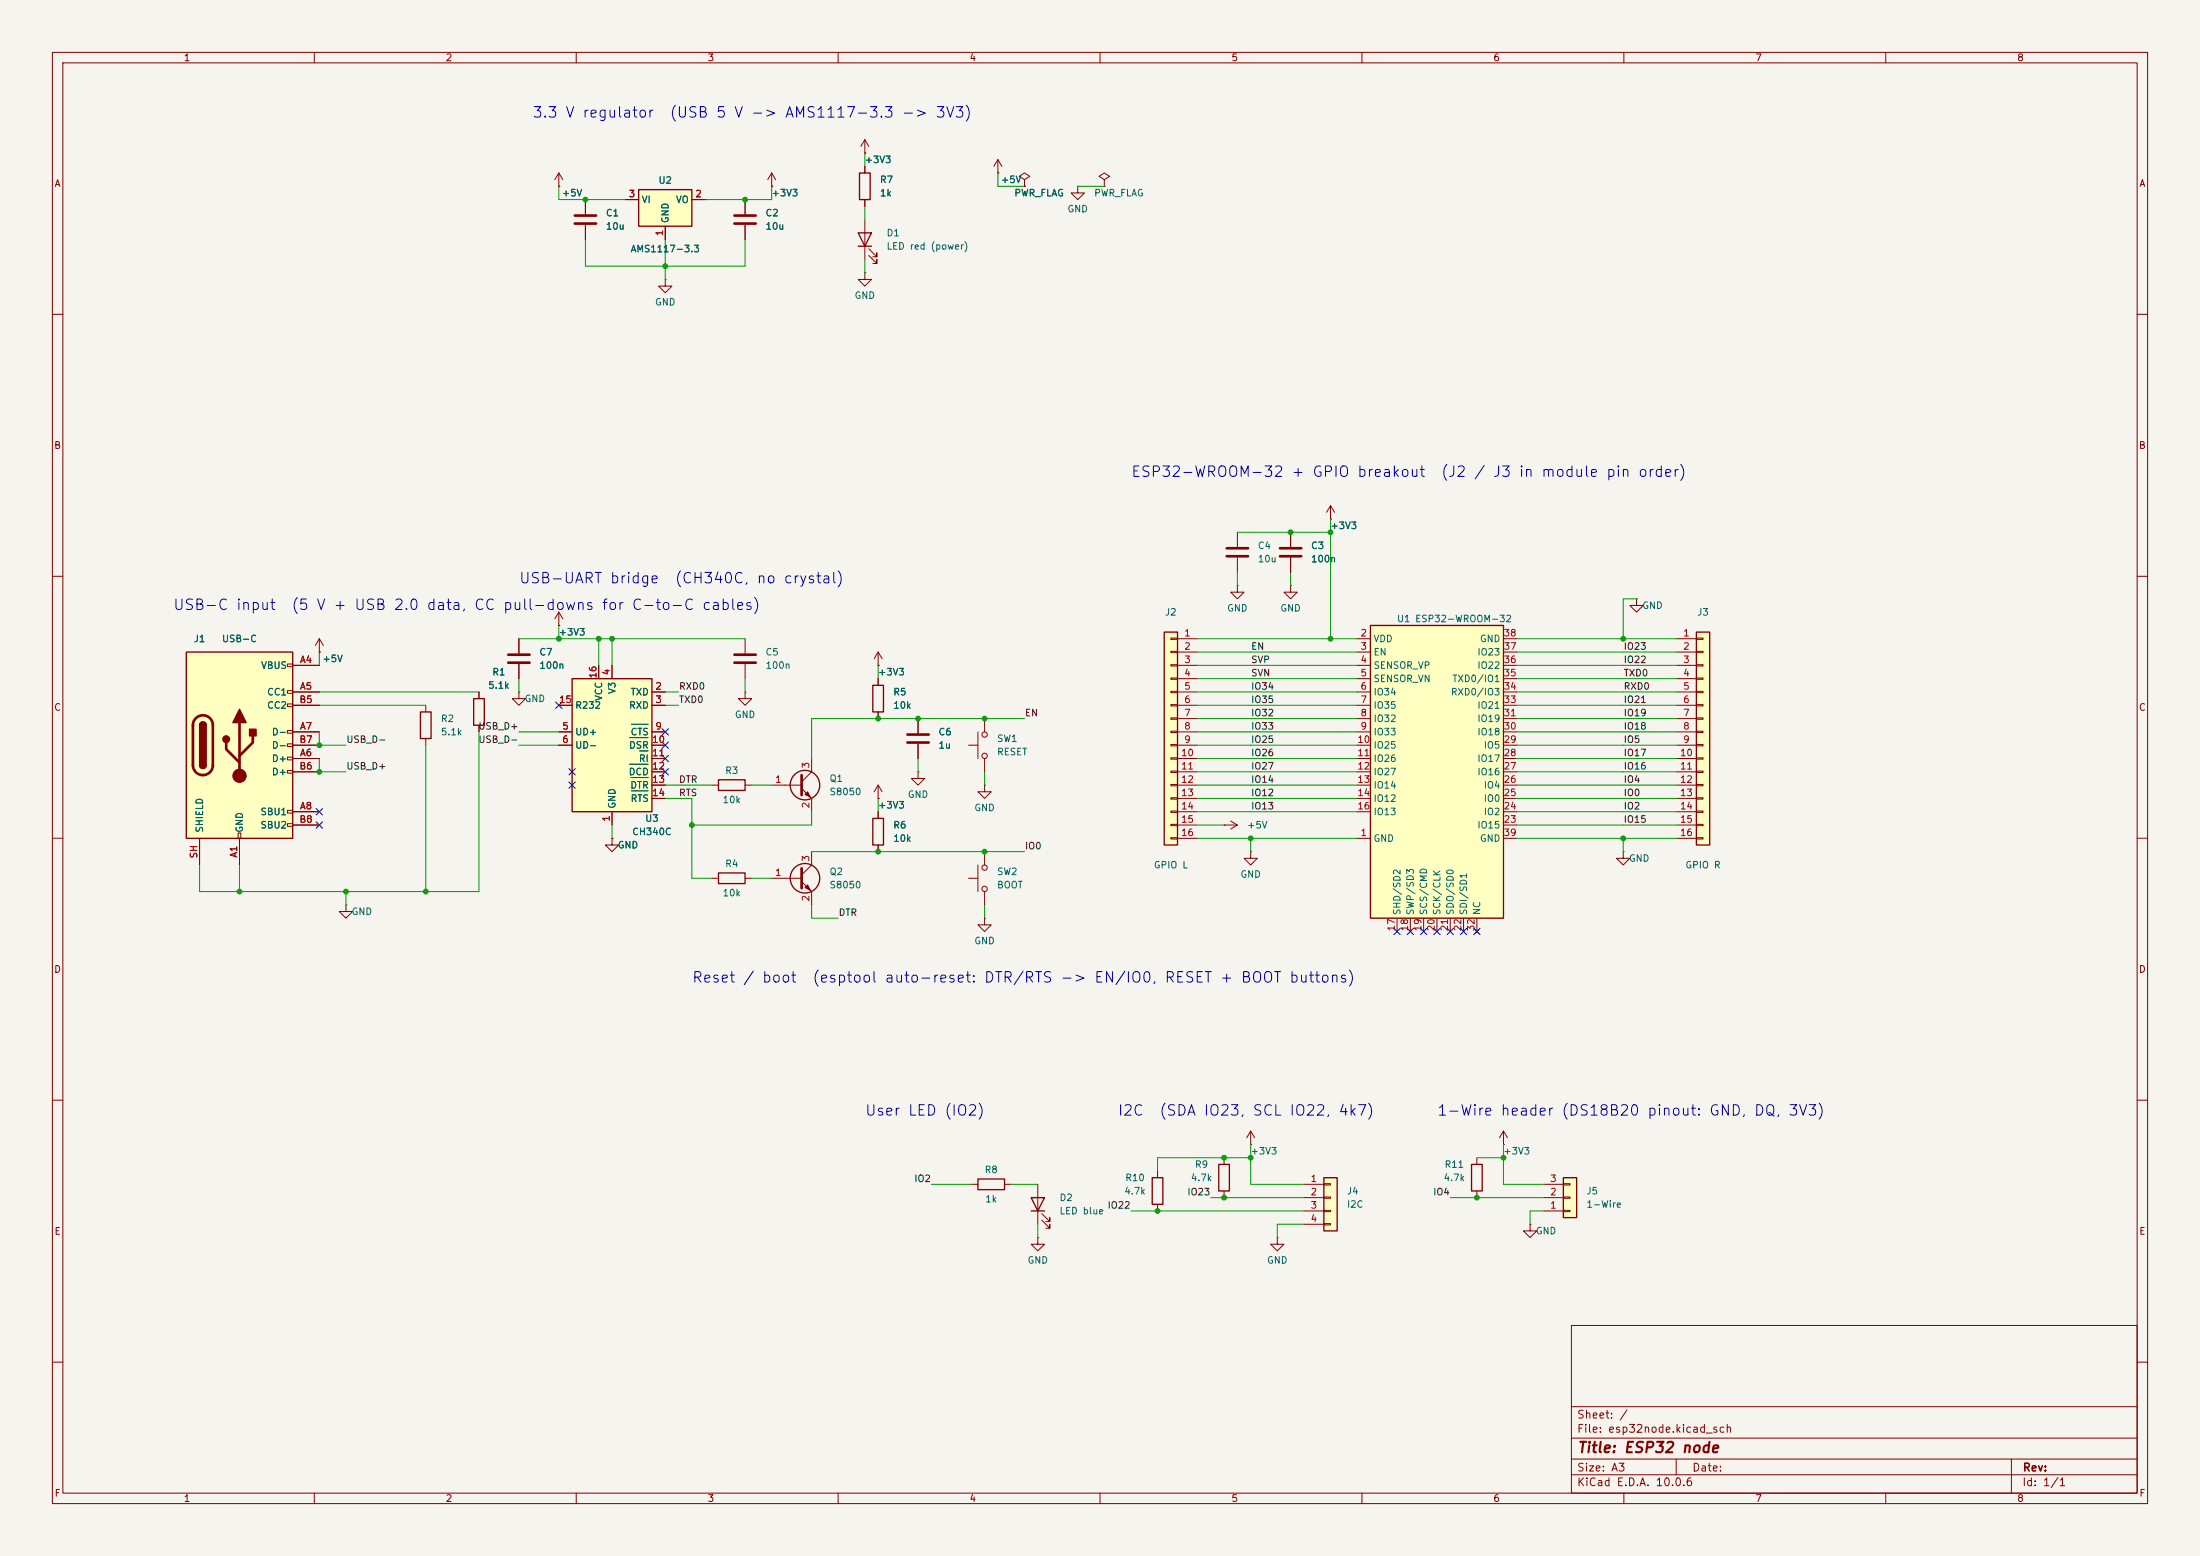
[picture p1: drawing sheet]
<svg xmlns="http://www.w3.org/2000/svg" width="420mm" height="297mm" viewBox="0 0 420 297" stroke-linecap="round" stroke-linejoin="round" font-family="sans-serif">
<path d="M0 0h420v297h-420z" fill="#f5f4ef" stroke="#f5f4ef" stroke-width=".19"/>
<g fill="none" stroke="#840000" stroke-width=".19">
<path d="M10 10h400v277h-400zM12 12h396v273h-396zM60 10v2M110 10v2M160 10v2M210 10v2M260 10v2M310 10v2M360 10v2M10 60h2M408 60h2M10 110h2"/>
<path d="M408 110h2M10 160h2M147.3 149.9h5.7M153 150.5l1.9 1.9v2.5M154.9 144.8v2.5l-1.9 1.9M408 160h2M10 210h2M408 210h2M300 253h108v32h-108zM10 260h2M300 278.5h108M300 274.5h108"/>
<path d="M300 268.5h108M320 278.5v3M384 278.5v6.5M408 260h2M60 285v2M110 285v2M160 285v2M210 285v2M260 285v2M300 281.5h108M310 285v2M360 285v2"/>
</g>
<path d="M153 148v3.8" fill="none" stroke="#840000" stroke-width=".51"/>
<circle cx="153.7" cy="149.9" r="2.82" fill="none" stroke="#840000" stroke-width=".25"/>
<path d="M153.7 151.6l.5-.5 .5 1z" fill="#840000" stroke="#840000" stroke-width=".19"/>
<path d="M298.4 224.8h2.6v7.6h-2.6z" fill="#ffffc2"/>
<path d="M298.4 224.8h2.6v7.6h-2.6z" fill="none" stroke="#840000" stroke-width=".25"/>
<path d="M238.8 218.4h.1M238.8 215.9l-.8 1.3M238.8 215.9l.7 1.3M238.8 215.9v2.5M292.1 233.7v1.2h1.3l-1.3 1.3-1.3-1.3h1.3M292.1 233.7h.1M294.6 231.1h3.8M294.6 228.6h3.8M294.6 226.1h3.8M298.4 231h1.3v.3h-1.3zM298.4 228.5h1.3v.2h-1.3zM298.4 225.9h1.3v.3h-1.3z" fill="none" stroke="#840000" stroke-width=".19"/>
<path d="M222.2 120.7h2.6v40.6h-2.6z" fill="#ffffc2"/>
<path d="M166.6 130.8h2.1v5.1h-2.1zM222.2 120.7h2.6v40.6h-2.6zM137.2 148.8h5v2.1h-5z" fill="none" stroke="#840000" stroke-width=".25"/>
<g fill="none" stroke="#840000" stroke-width=".19">
<path d="M254 99.1h.1M254 96.5l-.8 1.3M254 96.5l.8 1.3M254 96.5v2.6M236.2 111.8v1.2h1.3l-1.3 1.3-1.3-1.3h1.3M236.2 111.8h.1M236.2 101.6v2.8M236.2 106.4v2.8M246.4 111.8v1.2h1.2l-1.2 1.3-1.3-1.3h1.3M246.4 111.8h.1M246.4 101.6v2.8M246.4 106.4v2.8"/>
<path d="M312.4 114.3v1.3h1.3l-1.3 1.2-1.3-1.2h1.3M312.4 114.3h.1M142.2 132.1v1.3h1.3l-1.3 1.2-1.2-1.2h1.2M142.2 132.1h.1M167.6 127h.1M167.6 124.5l-.7 1.2M167.6 124.5l.8 1.2M167.6 124.5v2.5M167.6 129.5v1.3M167.6 135.9v1.3M186.7 139.7v5.1M188 137.2v2.5"/>
<path d="M223.5 121.8h1.3v.2h-1.3zM223.5 124.3h1.3v.3h-1.3zM223.5 126.9h1.3v.2h-1.3zM223.5 129.4h1.3v.3h-1.3zM223.5 132h1.3v.2h-1.3zM223.5 134.5h1.3v.2h-1.3zM223.5 137h1.3v.3h-1.3zM223.5 139.6h1.3v.2h-1.3zM224.8 121.9h3.8M224.8 124.5h3.8M224.8 127h3.8M224.8 129.5h3.8"/>
<path d="M224.8 132.1h3.8M224.8 134.6h3.8M224.8 137.2h3.8M224.8 139.7h3.8M135.9 149.9h1.3M142.2 149.9h1.3M167.6 152.4h.1M167.6 149.9v2.5M167.6 149.9l-.7 1.2M167.6 149.9l.8 1.2M184.9 142.2h1.8M188 144.8v2.5"/>
<path d="M223.5 142.1h1.3v.3h-1.3zM223.5 144.7h1.3v.2h-1.3zM223.5 147.2h1.3v.2h-1.3zM223.5 149.7h1.3v.3h-1.3zM223.5 152.3h1.3v.2h-1.3zM223.5 154.8h1.3v.3h-1.3zM223.5 157.4h1.3v.2h-1.3zM223.5 159.9h1.3v.2h-1.3zM224.8 142.2h3.8M224.8 144.8h3.8M224.8 147.3h3.8M224.8 149.9h3.8"/>
<path d="M224.8 152.4h3.8M224.8 154.9h3.8M224.8 157.5h3.8M233.7 157.5h.1M233.7 157.5h2.5M234.9 156.7l1.3 .8M236.2 157.5l-1.3 .7M224.8 160h3.8M238.8 162.6v1.2h1.2l-1.2 1.3-1.3-1.3h1.3M238.8 162.6h.1M309.9 162.6v1.2h1.2l-1.2 1.3-1.3-1.3h1.3M309.9 162.6h.1"/>
<circle cx="188" cy="140.2" r=".51"/>
<circle cx="188" cy="144.3" r=".51"/>
</g>
<path d="M234.2 104.6h4.1M234.2 106.2h4.1M244.3 104.6h4.1M244.3 106.2h4.1" fill="none" stroke="#840000" stroke-width=".51"/>
<path d="M261.6 119.4h25.4v55.9h-25.4z" fill="#ffffc2"/>
<path d="M261.6 119.4h25.4v55.9h-25.4zM232.7 222.2h2v5.1h-2z" fill="none" stroke="#840000" stroke-width=".25"/>
<g fill="none" stroke="#840000" stroke-width=".19">
<path d="M259.1 121.9h2.5M259.1 124.5h2.5M259.1 127h2.5M259.1 129.5h2.5M259.1 132.1h2.5M259.1 134.6h2.5M259.1 137.2h2.5M259.1 139.7h2.5M287 121.9h2.6M287 124.5h2.6M287 127h2.6M287 129.5h2.6"/>
<path d="M287 132.1h2.6M287 134.6h2.6M287 137.2h2.6M287 139.7h2.6M259.1 142.2h2.5M259.1 144.8h2.5M259.1 147.3h2.5M259.1 149.9h2.5M259.1 152.4h2.5M259.1 154.9h2.5M287 142.2h2.6M287 144.8h2.6"/>
<path d="M287 147.3h2.6M287 149.9h2.6M287 152.4h2.6M287 154.9h2.6M287 157.5h2.6M66 172.7v1.3h1.3l-1.3 1.3-1.2-1.3h1.2M66 172.7h.1M259.1 160h2.5M266.7 175.3v2.5M269.2 175.3v2.5M271.8 175.3v2.5M274.3 175.3v2.5"/>
<path d="M276.9 175.3v2.5M279.4 175.3v2.5M281.6 177.4l.7 .8M281.9 175.3v2.5M282.3 177.4l-.7 .8M287 160h2.6M233.7 221v1.2M233.7 227.3v1.3"/>
</g>
<path d="M109.2 129.5h15.3v25.4h-15.3z" fill="#ffffc2"/>
<path d="M80.3 135.9h2v5.1h-2zM90.4 133.4h2.1v5h-2.1zM109.2 129.5h15.3v25.4h-15.3z" fill="none" stroke="#840000" stroke-width=".25"/>
<g fill="none" stroke="#840000" stroke-width=".19">
<path d="M106.7 119.4h.1M106.7 116.8l-.8 1.3M106.7 116.8l.7 1.3M106.7 116.8v2.6M61 124.5h.1M61 121.9l-.8 1.3M61 121.9l.7 1.3M61 121.9v2.6M81.3 134.6v1.3M91.4 132.1v1.3M91.4 138.4v1.3M99.1 132.1v1.3h1.2l-1.2 1.2-1.3-1.2h1.3"/>
<path d="M99.1 132.1h.1M99.1 121.9v2.8M99.1 126.7v2.8M106.7 134.6h2.5M106.7 139.7h2.5M114.3 127v2.5M116.8 127v2.5M124.5 132.1h2.5M124.5 134.6h2.5M124.5 139.7h2.5M81.3 141v1.2M106.7 142.2h2.5"/>
<path d="M116.8 154.9v2.6M124.5 142.2h2.5M124.5 144.8h2.5M124.5 147.3h2.5M124.5 149.9h2.5M124.5 152.4h2.5M116.8 160v1.3h1.3l-1.3 1.3-1.2-1.3h1.2M116.8 160h.1"/>
</g>
<path d="M120.5 138.3h3.2M120.2 145.9h3.5M120.2 140.8h3.5M120.5 148.4h3.2M120.5 151h3.2M122.1 143.3h1.6" fill="none" stroke="#006464" stroke-width=".19"/>
<path d="M97 125h4.1M97 126.5h4.1" fill="none" stroke="#840000" stroke-width=".51"/>
<path d="M35.6 124.5h20.3v35.5h-20.3z" fill="#ffffc2"/>
<g fill="none" stroke="#840000" stroke-width=".19">
<path d="M54.9 126.7h1v.6h-1zM54.9 131.8h1v.5h-1zM54.9 134.4h1v.5h-1zM54.9 139.4h1v.6h-1zM55.9 127h5.1M55.9 132.1h5.1M55.9 139.7h5.1M55.9 134.6h5.1M45.5 159h.5v1h-.5zM54.9 142h1v.5h-1zM54.9 144.5h1v.5h-1zM54.9 147.1h1v.5h-1z"/>
<path d="M54.9 154.7h1v.5h-1zM54.9 157.2h1v.5h-1zM55.9 144.8h5.1M55.9 154.9h5.1M55.9 147.3h5.1M55.9 142.2h5.1M55.9 157.5h5.1M38.1 160v5.1M45.7 160v5.1"/>
</g>
<path d="M35.6 124.5h20.3v35.5h-20.3zM38.1 138.4a.64 .64 0 0 1 .6-.6 .64 .64 0 0 1 .7 .6M38.1 146.1a.64 .64 0 0 0 .6 .6 .64 .64 0 0 0 .7-.6" fill="none" stroke="#840000" stroke-width=".25"/>
<path d="M37.4 137.1a1.9 1.9 0 0 1 2.1-.4 1.9 1.9 0 0 1 1.1 1.7v7.7a1.91 1.91 0 0 1-1.9 1.8 1.91 1.91 0 0 1-1.9-1.8v-7.8l.2-.7zM45.7 137.9v10.2M43.2 141.7v1.3l2.5 2.5M48.3 140.5v1.2l-2.6 2.6" fill="none" stroke="#840000" stroke-width=".51"/>
<g fill="#840000" stroke="#840000" stroke-width=".25">
<path d="M38.1 138.4h1.3v7.7h-1.3z"/>
<path d="M38.3 138a.64 .64 0 0 1 .7-.2 .64 .64 0 0 1 .4 .6h-1.3z"/>
<path d="M38.1 146.1h1.3a.64 .64 0 0 1-.7 .6 .64 .64 0 0 1-.6-.6z"/>
<path d="M45.7 135.4l1.3 2.5h-2.6z"/>
<path d="M47.6 139.2h1.3v1.3h-1.3z"/>
<circle cx="43.2" cy="141.1" r=".63"/>
</g>
<circle cx="45.7" cy="148.1" r="1.27" fill="#840000" stroke="#840000" stroke-width=".19"/>
<path d="M323.8 120.7h2.6v40.6h-2.6z" fill="#ffffc2"/>
<path d="M323.8 120.7h2.6v40.6h-2.6zM166.6 156.2h2.1v5.1h-2.1zM220 224.8h2v5.1h-2z" fill="none" stroke="#840000" stroke-width=".25"/>
<g fill="none" stroke="#840000" stroke-width=".19">
<path d="M320 121.9h3.8M320 124.5h3.8M320 127h3.8M320 129.5h3.8M320 132.1h3.8M320 134.6h3.8M320 137.2h3.8M320 139.7h3.8M323.8 121.8h1.3v.2h-1.3zM323.8 124.3h1.3v.3h-1.3zM323.8 126.9h1.3v.2h-1.3zM323.8 129.4h1.3v.3h-1.3z"/>
<path d="M323.8 132h1.3v.2h-1.3zM323.8 134.5h1.3v.2h-1.3zM323.8 137h1.3v.3h-1.3zM323.8 139.6h1.3v.2h-1.3zM167.6 154.9v1.3M175.3 147.3v1.3h1.2l-1.2 1.3-1.3-1.3h1.3M175.3 147.3h.1M188 149.9v1.2h1.2l-1.2 1.3-1.3-1.3h1.3M188 149.9h.1M320 142.2h3.8M320 144.8h3.8M320 147.3h3.8"/>
<path d="M320 149.9h3.8M320 152.4h3.8M320 154.9h3.8M320 157.5h3.8M323.8 142.1h1.3v.3h-1.3zM323.8 144.7h1.3v.2h-1.3zM323.8 147.2h1.3v.2h-1.3zM323.8 149.7h1.3v.3h-1.3zM323.8 152.3h1.3v.2h-1.3zM323.8 154.8h1.3v.3h-1.3zM323.8 157.4h1.3v.2h-1.3zM323.8 159.9h1.3v.2h-1.3z"/>
<path d="M167.6 161.3v1.3M320 160h3.8M221 223.5v1.3M221 229.9v1.2M243.8 236.2v1.3h1.3l-1.3 1.3-1.2-1.3h1.2M243.8 236.2h.1"/>
</g>
<path d="M252.7 224.8h2.6v10.1h-2.6z" fill="#ffffc2"/>
<g fill="none" stroke="#840000" stroke-width=".25">
<path d="M164.1 33h2v5.1h-2zM163.8 44.5h2.6l-1.3 2.5zM163.8 47h2.6M137.2 166.6h5v2.1h-5zM252.7 224.8h2.6v10.1h-2.6zM280.9 222.2h2.1v5.1h-2.1z"/>
<circle cx="153.7" cy="167.6" r="2.82"/>
</g>
<g fill="none" stroke="#840000" stroke-width=".19">
<path d="M106.7 35.6h.1M106.7 33l-.8 1.3M106.7 33l.7 1.3M106.7 33v2.6M142.2 38.1v2.8M165.1 31.8v1.2M165.1 38.1v1.3M205.7 35.6v1.2h1.3l-1.3 1.3-1.2-1.3h1.2M205.7 35.6h.1M142.2 42.9v2.8M165.1 52.1v1.2h1.3l-1.3 1.3-1.3-1.3h1.3M165.1 52.1h.1"/>
<path d="M165.1 41.9v7.6M165.9 48.8l1.5 1.5v-.8v.8h-.8M165.9 47.5l1.5 1.5v-.7v.7h-.8M175.3 137.2v2.8M175.3 142v2.8M135.9 167.6h1.3M142.2 167.6h1.3M147.3 167.6h5.7M153 168.3l1.9 1.9v2.5M154.9 162.6v2.5l-1.9 1.9M287 218.4h.1M287 215.9l-.7 1.3"/>
<path d="M287 215.9l.8 1.3M287 215.9v2.5M248.9 226.1h3.8M248.9 228.6h3.8M248.9 231.1h3.8M248.9 233.7h3.8M252.7 225.9h1.3v.3h-1.3zM252.7 228.5h1.3v.2h-1.3zM252.7 231h1.3v.3h-1.3zM252.7 233.6h1.3v.2h-1.3zM281.9 221v1.2M281.9 227.3v1.3"/>
</g>
<path d="M140.2 41.1h4.1M140.2 42.7h4.1M173.2 140.2h4.1M173.2 141.7h4.1M153 165.7v3.8" fill="none" stroke="#840000" stroke-width=".51"/>
<path d="M153.7 169.4l.5-.5 .5 1z" fill="#840000" stroke="#840000" stroke-width=".19"/>
<path d="M121.9 36.2h10.2v7h-10.2z" fill="#ffffc2"/>
<path d="M121.9 36.2h10.2v7h-10.2zM186.7 225h5.1v2.1h-5.1zM196.8 228.6h2.6l-1.3 2.5zM196.8 231.1h2.6" fill="none" stroke="#840000" stroke-width=".25"/>
<g fill="none" stroke="#840000" stroke-width=".19">
<path d="M106.7 35.6h.1M111.8 38.1v2.8M119.4 38.1h2.5M132.1 38.1h2.5M142.2 38.1v2.8M147.3 35.6h.1M147.3 33l-.7 1.3M147.3 33l.8 1.3M147.3 33v2.6M165.1 29.2h.1M165.1 26.7l-.8 1.2M165.1 26.7l.8 1.2"/>
<path d="M165.1 26.7v2.5M165.1 31.8v1.2M165.1 38.1v1.3M190.5 33h.1M190.5 30.5l-.8 1.3M190.5 30.5l.8 1.3M190.5 30.5v2.5M195.6 34.3l1-.6-1-.7-1 .7 1 .6v1.3M195.6 35.6h.1M210.8 34.3l1-.6-1-.7-1 .7 1 .6v1.3M210.8 35.6h.1M111.8 42.9v2.8"/>
<path d="M127 53.3v1.3h1.3l-1.3 1.3-1.3-1.3h1.3M127 53.3h.1M127 43.2v2.5M142.2 42.9v2.8M254 99.1h.1M106.7 119.4h.1M246.4 101.6v2.8M246.4 106.4v2.8M55.9 127h5.1M55.9 132.1h5.1M55.9 139.7h5.1M55.9 134.6h5.1"/>
<path d="M61 124.5h.1M91.4 132.1v1.3M91.4 138.4v1.3M99.1 121.9v2.8M99.1 126.7v2.8M106.7 139.7h2.5M106.7 134.6h2.5M114.3 127v2.5M116.8 127v2.5M124.5 132.1h2.5M124.5 139.7h2.5M124.5 134.6h2.5"/>
<path d="M142.2 121.9v2.8M142.2 126.7v2.8M167.6 127h.1M167.6 129.5v1.3M167.6 135.9v1.3M175.3 137.2v2.8M55.9 144.8h5.1M55.9 154.9h5.1M55.9 147.3h5.1M55.9 142.2h5.1M55.9 157.5h5.1M106.7 142.2h2.5"/>
<path d="M116.8 154.9v2.6M124.5 144.8h2.5M124.5 147.3h2.5M124.5 142.2h2.5M124.5 149.9h2.5M124.5 152.4h2.5M167.6 152.4h.1M167.6 154.9v1.3M175.3 142v2.8M38.1 160v5.1M45.7 160v5.1M116.8 160h.1"/>
<path d="M167.6 161.3v1.3M184.9 167.6h1.8M186.7 165.1v5.1M188 175.3v1.2h1.2l-1.2 1.3-1.3-1.3h1.3M188 175.3h.1M188 162.6v2.5M188 170.2v2.5M185.4 226.1h1.3M191.8 226.1h1.2M198.1 236.2v1.3h1.3l-1.3 1.3-1.3-1.3h1.3M198.1 236.2h.1M198.1 226.1v7.6"/>
<path d="M198.9 232.9l1.5 1.5v-.7v.7h-.8M198.9 231.6l1.5 1.6v-.8v.8h-.8"/>
<circle cx="188" cy="169.7" r=".51"/>
<circle cx="188" cy="165.6" r=".51"/>
</g>
<path d="M109.7 41.1h4.1M109.7 42.7h4.1M140.2 125h4.1M140.2 126.5h4.1" fill="none" stroke="#840000" stroke-width=".51"/>
<g fill="none" stroke="#009600" stroke-width=".19">
<path d="M106.7 35.6v2.5h12.7M147.3 35.6v2.5h-12.7M165.1 29.2v2.6M165.1 39.4v2.5M190.5 33v2.6h5.1M205.7 35.6h5.1M111.8 45.7v5.1h30.4v-5.1M127 45.7v7.6M165.1 49.5v2.6M254 99.1v22.8M106.7 119.4v2.5M236.2 109.2v2.6"/>
<path d="M236.2 101.6h17.8M246.4 109.2v2.6M312.4 114.3h-2.5v7.6M61 139.7v2.5h5M61 132.1h30.4M61 134.6h20.3M61 124.5v2.5M91.4 139.7v30.5h-53.3v-5.1M99.1 139.7h7.6M99.1 121.9h43.1M99.1 129.5v2.6M114.3 121.9v5.1"/>
<path d="M116.8 121.9v5.1M127 132.1h2.5M127 134.6h2.5M142.2 129.5v2.6M167.6 127v2.5M195.6 137.2h-40.7v7.6M228.6 129.5h30.5M228.6 137.2h30.5M228.6 139.7h30.5M228.6 121.9h30.5M228.6 132.1h30.5M228.6 134.6h30.5"/>
<path d="M228.6 124.5h30.5M228.6 127h30.5M289.6 129.5h30.4M289.6 137.2h30.4M289.6 139.7h30.4M289.6 121.9h30.4M289.6 132.1h30.4M289.6 134.6h30.4M289.6 124.5h30.4M289.6 127h30.4M61 144.8v2.5h5M81.3 142.2v28"/>
<path d="M99.1 142.2h7.6M116.8 157.5v2.5M127 152.4h5.1v15.2h3.8M127 149.9h8.9M143.5 149.9h3.8M154.9 154.9v2.6h-22.8M167.6 152.4v2.5M175.3 144.8v2.5M188 147.3v2.6M228.6 157.5h5.1M228.6 142.2h30.5M228.6 144.8h30.5"/>
<path d="M228.6 147.3h30.5M228.6 154.9h30.5M228.6 152.4h30.5M228.6 149.9h30.5M289.6 157.5h30.4M289.6 142.2h30.4M289.6 144.8h30.4M289.6 147.3h30.4M289.6 154.9h30.4M289.6 152.4h30.4M289.6 149.9h30.4M45.7 165.1v5.1"/>
<path d="M66 170.2v2.5M143.5 167.6h3.8M154.9 172.7v2.6h5.1M154.9 162.6h40.7M188 172.7v2.6M228.6 160h30.5M238.8 160v2.6M289.6 160h30.4M309.9 160v2.6M238.8 218.4v7.7h10.1M287 218.4v7.7h7.6M177.8 226.1h7.6"/>
<path d="M193 226.1h5.1M198.1 233.7v2.5M215.9 231.1h33M231.1 228.6h17.8M238.8 221h-17.8v2.5M248.9 233.7h-5.1v2.5M276.9 228.6h17.7M281.9 221h5.1M294.6 231.1h-2.5v2.6"/>
</g>
<g fill="none" stroke="#000084" stroke-width=".19">
<path d="M106.1 134l1.2 1.2M107.3 134l-1.2 1.2M126.4 139.1l1.2 1.2M127.6 139.1l-1.2 1.2M60.4 154.3l1.2 1.2M60.4 156.9l1.2 1.2M61.6 154.3l-1.2 1.2M61.6 156.9l-1.2 1.2M108.6 146.7l1.2 1.2M108.6 149.3l1.2 1.2M109.8 146.7l-1.2 1.2M109.8 149.3l-1.2 1.2"/>
<path d="M126.4 141.6l1.2 1.2M126.4 144.2l1.2 1.2M126.4 146.7l1.2 1.2M127.6 141.6l-1.2 1.2M127.6 144.2l-1.2 1.2M127.6 146.7l-1.2 1.2M266.1 177.2l1.2 1.2M267.3 177.2l-1.2 1.2M268.6 177.2l1.2 1.2M269.8 177.2l-1.2 1.2M271.2 177.2l1.2 1.2M272.4 177.2l-1.2 1.2"/>
<path d="M273.7 177.2l1.2 1.2M274.9 177.2l-1.2 1.2M276.3 177.2l1.2 1.2M277.5 177.2l-1.2 1.2M278.8 177.2l1.2 1.2M280 177.2l-1.2 1.2M281.3 177.2l1.2 1.2M282.5 177.2l-1.2 1.2"/>
</g>
<path d="M120.5 138.3h3.2M120.2 145.9h3.5M120.2 140.8h3.5M120.5 148.4h3.2M120.5 151h3.2M122.1 143.3h1.6" fill="none" stroke="#006464" stroke-width=".19"/>
<g fill="#009600" stroke="#009600" stroke-width=".19">
<circle cx="111.8" cy="38.1" r=".46"/>
<circle cx="142.2" cy="38.1" r=".46"/>
<circle cx="127" cy="50.8" r=".46"/>
<circle cx="116.8" cy="121.9" r=".46"/>
<circle cx="61" cy="147.3" r=".46"/>
<circle cx="66" cy="170.2" r=".46"/>
<circle cx="61" cy="142.2" r=".46"/>
<circle cx="45.7" cy="170.2" r=".46"/>
<circle cx="81.3" cy="170.2" r=".46"/>
<circle cx="132.1" cy="157.5" r=".46"/>
<circle cx="167.6" cy="137.2" r=".46"/>
<circle cx="238.8" cy="160" r=".46"/>
<circle cx="188" cy="162.6" r=".46"/>
<circle cx="175.3" cy="137.2" r=".46"/>
<circle cx="188" cy="137.2" r=".46"/>
<circle cx="167.6" cy="162.6" r=".46"/>
<circle cx="106.7" cy="121.9" r=".46"/>
<circle cx="114.3" cy="121.9" r=".46"/>
<circle cx="309.9" cy="121.9" r=".46"/>
<circle cx="233.7" cy="221" r=".46"/>
<circle cx="233.7" cy="228.6" r=".46"/>
<circle cx="281.9" cy="228.6" r=".46"/>
<circle cx="287" cy="221" r=".46"/>
<circle cx="238.8" cy="221" r=".46"/>
<circle cx="254" cy="101.6" r=".46"/>
<circle cx="254" cy="121.9" r=".46"/>
<circle cx="246.4" cy="101.6" r=".46"/>
<circle cx="309.9" cy="160" r=".46"/>
<circle cx="221" cy="231.1" r=".46"/>
</g>
<g font-size="2" fill="#0000c2">
<text x="101.5" y="23">3.3 V regulator</text>
<text x="127.7" y="23">(USB 5 V -&gt; AMS1117-3.3 -&gt; 3V3)</text>
<text x="215.8" y="91.5">ESP32-WROOM-32 + GPIO breakout</text>
<text x="274.9" y="91.5">(J2 / J3 in module pin order)</text>
<text x="99" y="111.9">USB-UART bridge</text>
<text x="128.7" y="111.9">(CH340C, no crystal)</text>
<text x="32.9" y="116.9">USB-C input</text>
<text x="55.5" y="116.9">(5 V + USB 2.0 data, CC pull-downs for C-to-C cables)</text>
<text x="132" y="188.1">Reset / boot</text>
<text x="154.9" y="188.1">(esptool auto-reset: DTR/RTS -&gt; EN/IO0, RESET + BOOT buttons)</text>
<text x="165" y="213.5">User LED (IO2)</text>
<text x="213.3" y="213.5">I2C</text>
<text x="221.2" y="213.5">(SDA IO23, SCL IO22, 4k7)</text>
<text x="274.2" y="213.5">1-Wire header (DS18B20 pinout: GND, DQ, 3V3)</text>
</g>
<text font-size="2" fill="#840000" x="301" y="277.8">Title: ESP32 node</text>
<g font-size="1.5" fill="#840000">
<text x="300.9" y="273.8">File: esp32node.kicad_sch</text>
<text x="300.9" y="271.1">Sheet: /</text>
<text x="300.9" y="281.2">Size: A3</text>
<text x="322.9" y="281.2">Date:</text>
<text x="386" y="281.2">Rev:</text>
<text x="300.9" y="284">KiCad E.D.A. 10.0.6</text>
<text x="385.9" y="284">Id: 1/1</text>
</g>
<g font-size="1.3" fill="#840000">
<text x="35" y="12">1</text>
<text x="85" y="12">2</text>
<text x="135" y="12">3</text>
<text x="185" y="12">4</text>
<text x="235" y="12">5</text>
<text x="285" y="12">6</text>
<text x="335" y="12">7</text>
<text x="385" y="12">8</text>
<text x="10.3" y="36">A</text>
<text x="408.3" y="36">A</text>
<text x="10.2" y="86">B</text>
<text x="408.2" y="86">B</text>
<text x="10.2" y="136">C</text>
<text x="408.2" y="136">C</text>
<text x="10.2" y="186">D</text>
<text x="408.2" y="186">D</text>
<text x="10.3" y="236">E</text>
<text x="408.3" y="236">E</text>
<text x="10.3" y="286">F</text>
<text x="35" y="287">1</text>
<text x="85" y="287">2</text>
<text x="135" y="287">3</text>
<text x="185" y="287">4</text>
<text x="235" y="287">5</text>
<text x="285" y="287">6</text>
<text x="335" y="287">7</text>
<text x="385" y="287">8</text>
<text x="408.3" y="286">F</text>
</g>
<g font-size="1.3" fill="#006464">
<text x="125.6" y="35.4">U2</text>
<text x="165" y="31.4">+3V3</text>
<text x="167.9" y="35.3">R7</text>
<text x="191" y="35.3">+5V</text>
<text x="107.2" y="37.8">+5V</text>
<text x="115.6" y="41.6">C1</text>
<text x="122.4" y="39.1">VI</text>
<text x="128.9" y="39.1">VO</text>
<text x="146" y="41.6">C2</text>
<text x="147.2" y="37.8">+3V3</text>
<text x="167.9" y="37.8">1k</text>
<text x="193.5" y="37.8">PWR_FLAG</text>
<text x="203.7" y="40.8">GND</text>
<text x="208.8" y="37.8">PWR_FLAG</text>
<text x="115.6" y="44.1">10u</text>
<text x="128" y="42.7" transform="rotate(-90 128 42.7)">GND</text>
<text x="146" y="44.1">10u</text>
<text x="169.1" y="45.4">D1</text>
<text x="169.1" y="48">LED red (power)</text>
<text x="120.3" y="48.5">AMS1117-3.3</text>
<text x="124.9" y="58.6">GND</text>
<text x="163" y="57.4">GND</text>
<text x="253.9" y="101.3">+3V3</text>
<text x="240" y="105.1">C4</text>
<text x="240" y="107.6">10u</text>
<text x="250.2" y="105.1">C3</text>
<text x="250.2" y="107.6">100n</text>
<text x="222.3" y="117.8">J2</text>
<text x="234.2" y="117">GND</text>
<text x="244.3" y="117">GND</text>
<text x="266.6" y="119.1">U1 ESP32-WROOM-32</text>
<text x="313.4" y="116.5">GND</text>
<text x="323.9" y="117.8">J3</text>
<text x="36.9" y="122.9">J1</text>
<text x="42.3" y="122.9">USB-C</text>
<text x="102.9" y="125.4">C7</text>
<text x="106.6" y="121.6">+3V3</text>
<text x="146" y="125.4">C5</text>
<text x="262.1" y="122.9">VDD</text>
<text x="262.1" y="125.4">EN</text>
<text x="281.9" y="125.4">IO23</text>
<text x="282.4" y="122.9">GND</text>
<text x="49.7" y="128">VBUS</text>
<text x="61.4" y="126.7">+5V</text>
<text x="93.1" y="131.8">5.1k</text>
<text x="93.9" y="129.2">R1</text>
<text x="102.9" y="128">100n</text>
<text x="146" y="128">100n</text>
<text x="167.5" y="129.2">+3V3</text>
<text x="262.1" y="128">SENSOR_VP</text>
<text x="262.1" y="130.5">SENSOR_VN</text>
<text x="277.2" y="130.5">TXD0/IO1</text>
<text x="281.9" y="128">IO22</text>
<text x="50.9" y="133">CC1</text>
<text x="50.9" y="135.6">CC2</text>
<text x="100" y="134.3">GND</text>
<text x="109.7" y="135.6">R232</text>
<text x="115.3" y="133.9" transform="rotate(-90 115.3 133.9)">VCC</text>
<text x="117.8" y="132.6" transform="rotate(-90 117.8 132.6)">V3</text>
<text x="120" y="135.6">RXD</text>
<text x="120.3" y="133">TXD</text>
<text x="140.2" y="137.4">GND</text>
<text x="170.4" y="133">R5</text>
<text x="170.4" y="135.6">10k</text>
<text x="262.1" y="133">IO34</text>
<text x="262.1" y="135.6">IO35</text>
<text x="276.9" y="133">RXD0/IO3</text>
<text x="281.9" y="135.6">IO21</text>
<text x="51.8" y="140.7">D-</text>
<text x="51.8" y="143.2">D-</text>
<text x="84.1" y="138.1">R2</text>
<text x="84.1" y="140.7">5.1k</text>
<text x="109.7" y="140.7">UD+</text>
<text x="109.7" y="143.2">UD-</text>
<text x="120" y="143.2">DSR</text>
<text x="120.3" y="140.7">CTS</text>
<text x="179.1" y="140.7">C6</text>
<text x="179.1" y="143.2">1u</text>
<text x="190.2" y="141.9">SW1</text>
<text x="262.1" y="138.1">IO32</text>
<text x="262.1" y="140.7">IO33</text>
<text x="262.1" y="143.2">IO25</text>
<text x="281.9" y="140.7">IO18</text>
<text x="281.9" y="138.1">IO19</text>
<text x="283.1" y="143.2">IO5</text>
<text x="51.8" y="145.7">D+</text>
<text x="51.8" y="148.3">D+</text>
<text x="119.9" y="148.3">DCD</text>
<text x="121.9" y="145.7">RI</text>
<text x="138.3" y="148">R3</text>
<text x="158.3" y="149.6">Q1</text>
<text x="190.2" y="144.5">RESET</text>
<text x="262.1" y="145.7">IO26</text>
<text x="262.1" y="148.3">IO27</text>
<text x="281.9" y="148.3">IO16</text>
<text x="281.9" y="145.7">IO17</text>
<text x="49.6" y="155.9">SBU1</text>
<text x="117.8" y="154.5" transform="rotate(-90 117.8 154.5)">GND</text>
<text x="120.2" y="150.8">DTR</text>
<text x="120.3" y="153.4">RTS</text>
<text x="137.8" y="153.6">10k</text>
<text x="158.3" y="152.1">S8050</text>
<text x="167.5" y="154.6">+3V3</text>
<text x="173.2" y="152.6">GND</text>
<text x="185.9" y="155.1">GND</text>
<text x="262.1" y="150.8">IO14</text>
<text x="262.1" y="153.4">IO12</text>
<text x="262.1" y="155.9">IO13</text>
<text x="283.1" y="155.9">IO2</text>
<text x="283.1" y="153.4">IO0</text>
<text x="283.1" y="150.8">IO4</text>
<text x="39.1" y="159" transform="rotate(-90 39.1 159)">SHIELD</text>
<text x="46.7" y="159" transform="rotate(-90 46.7 159)">GND</text>
<text x="49.6" y="158.4">SBU2</text>
<text x="120.6" y="159.7">CH340C</text>
<text x="123.1" y="157.2">U3</text>
<text x="170.4" y="158.4">R6</text>
<text x="170.4" y="161">10k</text>
<text x="238" y="158.4">+5V</text>
<text x="262.1" y="161">GND</text>
<text x="281.9" y="158.4">IO15</text>
<text x="282.4" y="161">GND</text>
<text x="117.8" y="162.3">GND</text>
<text x="138.3" y="165.8">R4</text>
<text x="158.3" y="167.3">Q2</text>
<text x="190.2" y="167.3">SW2</text>
<text x="220.2" y="166.1">GPIO L</text>
<text x="236.7" y="167.8">GND</text>
<text x="310.9" y="164.8">GND</text>
<text x="321.6" y="166.1">GPIO R</text>
<text x="137.8" y="171.4">10k</text>
<text x="158.3" y="169.9">S8050</text>
<text x="190.2" y="169.9">BOOT</text>
<text x="67" y="175">GND</text>
<text x="267.7" y="174.8" transform="rotate(-90 267.7 174.8)">SHD/SD2</text>
<text x="270.2" y="174.8" transform="rotate(-90 270.2 174.8)">SWP/SD3</text>
<text x="272.7" y="174.8" transform="rotate(-90 272.7 174.8)">SCS/CMD</text>
<text x="275.3" y="174.8" transform="rotate(-90 275.3 174.8)">SCK/CLK</text>
<text x="277.8" y="174.8" transform="rotate(-90 277.8 174.8)">SDO/SD0</text>
<text x="280.4" y="174.8" transform="rotate(-90 280.4 174.8)">SDI/SD1</text>
<text x="282.9" y="174.8" transform="rotate(-90 282.9 174.8)">NC</text>
<text x="185.9" y="180.5">GND</text>
<text x="238.6" y="220.7">+3V3</text>
<text x="286.9" y="220.7">+3V3</text>
<text x="187.9" y="224.2">R8</text>
<text x="214.7" y="225.8">R10</text>
<text x="227.2" y="225.8">4.7k</text>
<text x="228" y="223.2">R9</text>
<text x="275.5" y="225.8">4.7k</text>
<text x="275.7" y="223.2">R11</text>
<text x="188" y="229.8">1k</text>
<text x="202.2" y="229.6">D2</text>
<text x="202.2" y="232.1">LED blue</text>
<text x="214.5" y="228.3">4.7k</text>
<text x="257" y="228.3">J4</text>
<text x="257" y="230.8">I2C</text>
<text x="302.8" y="228.3">J5</text>
<text x="302.8" y="230.8">1-Wire</text>
<text x="293.1" y="235.9">GND</text>
<text x="196.1" y="241.5">GND</text>
<text x="241.8" y="241.5">GND</text>
</g>
<g font-size="1.3" fill="#a90000">
<text x="119.9" y="38">3</text>
<text x="132.6" y="38">2</text>
<text x="126.9" y="45.2" transform="rotate(-90 126.9 45.2)">1</text>
<text x="226" y="121.8">1</text>
<text x="226" y="124.3">2</text>
<text x="259.6" y="121.8">2</text>
<text x="259.6" y="124.3">3</text>
<text x="287" y="124.3">37</text>
<text x="287" y="121.8">38</text>
<text x="321.2" y="121.8">1</text>
<text x="321.2" y="124.3">2</text>
<text x="57.1" y="126.9">A4</text>
<text x="57.1" y="131.9">A5</text>
<text x="114.2" y="129.6" transform="rotate(-90 114.2 129.6)">16</text>
<text x="116.7" y="129" transform="rotate(-90 116.7 129)">4</text>
<text x="125" y="131.9">2</text>
<text x="226" y="126.9">3</text>
<text x="226" y="129.4">4</text>
<text x="226" y="131.9">5</text>
<text x="259.6" y="126.9">4</text>
<text x="259.6" y="129.4">5</text>
<text x="259.6" y="131.9">6</text>
<text x="287" y="131.9">34</text>
<text x="287" y="129.4">35</text>
<text x="287" y="126.9">36</text>
<text x="321.2" y="126.9">3</text>
<text x="321.2" y="129.4">4</text>
<text x="321.2" y="131.9">5</text>
<text x="57.1" y="134.5">B5</text>
<text x="106.6" y="134.5">15</text>
<text x="125" y="134.5">3</text>
<text x="226" y="134.5">6</text>
<text x="226" y="137">7</text>
<text x="259.6" y="134.5">7</text>
<text x="259.6" y="137">8</text>
<text x="287" y="137">31</text>
<text x="287" y="134.5">33</text>
<text x="321.2" y="134.5">6</text>
<text x="321.2" y="137">7</text>
<text x="57.1" y="142.1">B7</text>
<text x="57.1" y="139.6">A7</text>
<text x="107.2" y="139.6">5</text>
<text x="107.2" y="142.1">6</text>
<text x="124.4" y="142.1">10</text>
<text x="125" y="139.6">9</text>
<text x="226" y="139.6">8</text>
<text x="226" y="142.1">9</text>
<text x="259" y="142.1">10</text>
<text x="259.6" y="139.6">9</text>
<text x="287" y="142.1">29</text>
<text x="287" y="139.6">30</text>
<text x="321.2" y="139.6">8</text>
<text x="321.2" y="142.1">9</text>
<text x="57.1" y="147.2">B6</text>
<text x="57.1" y="144.6">A6</text>
<text x="124.4" y="144.6">11</text>
<text x="124.4" y="147.2">12</text>
<text x="124.4" y="149.7">13</text>
<text x="147.9" y="149.7">1</text>
<text x="154.8" y="146.8" transform="rotate(-90 154.8 146.8)">3</text>
<text x="225.4" y="144.6">10</text>
<text x="225.4" y="147.2">11</text>
<text x="225.4" y="149.7">12</text>
<text x="259" y="144.6">11</text>
<text x="259" y="147.2">12</text>
<text x="259" y="149.7">13</text>
<text x="287" y="149.7">26</text>
<text x="287" y="147.2">27</text>
<text x="287" y="144.6">28</text>
<text x="320.6" y="144.6">10</text>
<text x="320.6" y="147.2">11</text>
<text x="320.6" y="149.7">12</text>
<text x="57.1" y="154.8">A8</text>
<text x="124.4" y="152.3">14</text>
<text x="154.8" y="154.4" transform="rotate(-90 154.8 154.4)">2</text>
<text x="225.4" y="152.3">13</text>
<text x="225.4" y="154.8">14</text>
<text x="259" y="152.3">14</text>
<text x="259" y="154.8">16</text>
<text x="287" y="154.8">24</text>
<text x="287" y="152.3">25</text>
<text x="320.6" y="152.3">13</text>
<text x="320.6" y="154.8">14</text>
<text x="57.1" y="157.3">B8</text>
<text x="116.7" y="156.9" transform="rotate(-90 116.7 156.9)">1</text>
<text x="225.4" y="157.3">15</text>
<text x="225.4" y="159.9">16</text>
<text x="259.6" y="159.9">1</text>
<text x="287" y="157.3">23</text>
<text x="287" y="159.9">39</text>
<text x="320.6" y="157.3">15</text>
<text x="320.6" y="159.9">16</text>
<text x="38" y="164" transform="rotate(-90 38 164)">SH</text>
<text x="45.6" y="163.8" transform="rotate(-90 45.6 163.8)">A1</text>
<text x="147.9" y="167.5">1</text>
<text x="154.8" y="164.6" transform="rotate(-90 154.8 164.6)">3</text>
<text x="154.8" y="172.2" transform="rotate(-90 154.8 172.2)">2</text>
<text x="266.6" y="177.9" transform="rotate(-90 266.6 177.9)">17</text>
<text x="269.1" y="177.9" transform="rotate(-90 269.1 177.9)">18</text>
<text x="271.6" y="177.9" transform="rotate(-90 271.6 177.9)">19</text>
<text x="274.2" y="177.9" transform="rotate(-90 274.2 177.9)">20</text>
<text x="276.7" y="177.9" transform="rotate(-90 276.7 177.9)">21</text>
<text x="279.3" y="177.9" transform="rotate(-90 279.3 177.9)">22</text>
<text x="281.8" y="177.9" transform="rotate(-90 281.8 177.9)">32</text>
<text x="250.1" y="225.9">1</text>
<text x="295.8" y="225.9">3</text>
<text x="250.1" y="228.5">2</text>
<text x="250.1" y="231">3</text>
<text x="250.1" y="233.5">4</text>
<text x="295.8" y="231">1</text>
<text x="295.8" y="228.5">2</text>
</g>
<g font-size="1.3" fill="#0f0f0f">
<text x="238.7" y="124.3">EN</text>
<text x="309.9" y="124.3">IO23</text>
<text x="129.5" y="132">RXD0</text>
<text x="238.7" y="132">IO34</text>
<text x="238.7" y="129.4">SVN</text>
<text x="238.7" y="126.9">SVP</text>
<text x="309.9" y="126.9">IO22</text>
<text x="309.9" y="129.4">TXD0</text>
<text x="309.9" y="132">RXD0</text>
<text x="129.5" y="134.5">TXD0</text>
<text x="195.6" y="137">EN</text>
<text x="238.7" y="137">IO32</text>
<text x="238.7" y="134.5">IO35</text>
<text x="309.9" y="134.5">IO21</text>
<text x="309.9" y="137">IO19</text>
<text x="66" y="142.1">USB_D-</text>
<text x="91.2" y="142.1">USB_D-</text>
<text x="91.2" y="139.6">USB_D+</text>
<text x="238.7" y="142.1">IO25</text>
<text x="238.7" y="139.6">IO33</text>
<text x="309.9" y="139.6">IO18</text>
<text x="309.9" y="142.1">IO5</text>
<text x="66" y="147.2">USB_D+</text>
<text x="129.5" y="149.7">DTR</text>
<text x="238.7" y="147.2">IO27</text>
<text x="238.7" y="144.7">IO26</text>
<text x="238.7" y="149.7">IO14</text>
<text x="309.9" y="144.7">IO17</text>
<text x="309.9" y="147.2">IO16</text>
<text x="309.9" y="149.7">IO4</text>
<text x="129.5" y="152.3">RTS</text>
<text x="238.7" y="154.8">IO13</text>
<text x="238.7" y="152.3">IO12</text>
<text x="309.9" y="154.8">IO2</text>
<text x="309.9" y="152.3">IO0</text>
<text x="309.9" y="157.4">IO15</text>
<text x="195.6" y="162.4">IO0</text>
<text x="160" y="175.1">DTR</text>
<text x="174.4" y="225.9">IO2</text>
<text x="211.3" y="231">IO22</text>
<text x="226.6" y="228.5">IO23</text>
<text x="273.5" y="228.5">IO4</text>
</g>
</svg>
